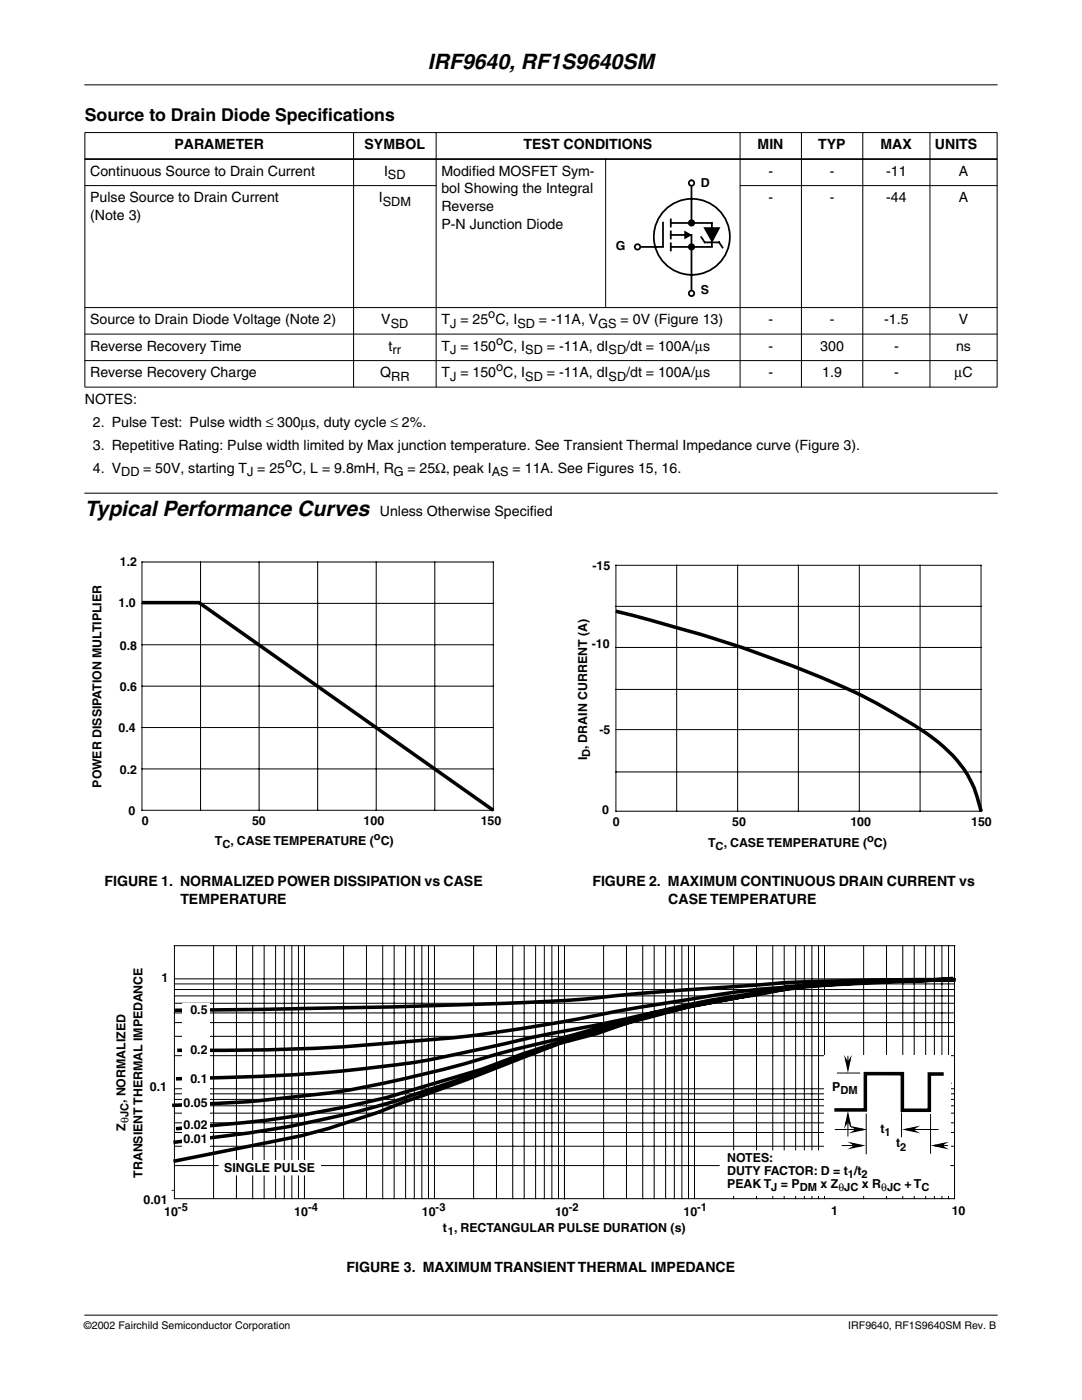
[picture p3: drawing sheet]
<svg xmlns="http://www.w3.org/2000/svg" width="216mm" height="279mm" viewBox="0 0 216 279" stroke-linecap="round" stroke-linejoin="round" font-family="sans-serif">
<path d="M16.9 16.9h182.1M16.9 262.5h182.1" fill="none" stroke="#000" stroke-width=".2"/>
<path d="M16.9 98.1h182.1v2.1h-182.1z" fill="#fff"/>
<g fill="none" stroke="#000" stroke-width=".2">
<path d="M16.9 26.5h182.1M16.9 37h70.2M16.9 26.5v50.7M70.6 26.4v50.9M87 26.4v50.9M120.8 31.6v29.8M147.6 37h51.4M147.7 26.4v50.9M159.9 26.4v50.9M172.2 26.4v50.9M185.6 26.4v50.9M199 26.5v50.7"/>
<path d="M16.9 61.4h182.1M16.9 66.7h182.1M16.9 72h182.1M16.9 77.3h182.1M16.9 98.4h182.1"/>
</g>
<path d="M16.9 31.8h182.1" fill="none" stroke="#000" stroke-width=".35"/>
<circle cx="138" cy="47.3" r="7.6" fill="#fff"/>
<g fill="none" stroke="#000" stroke-width=".35">
<path d="M138 36v8.5M126.7 49.3h5.6M132.3 44.4v4.7M133.8 46.9h2.7M133.8 43.8v1.4M133.8 46.2v1.4M133.8 48.6v1.4M134 49.3h8M134.1 44.5h7.9M136.7 46.3l1 .6-1 .6zM138 46.9v12.2M139.9 47.3l.7 1"/>
<path d="M140.6 45.5h2.9l-1.4 2.6zM140.7 48.4h2.8M142 44.6v4.5M143.5 48.4l.7 1"/>
<circle cx="138" cy="49.3" r=".54"/>
<circle cx="138" cy="44.5" r=".54"/>
<circle cx="138" cy="47.3" r="7.6"/>
</g>
<path d="M136.7 46.3l1 .6-1 .6zM140.6 45.5h2.9l-1.4 2.6z" fill="#000"/>
<g fill="#000">
<circle cx="138" cy="49.3" r=".54"/>
<circle cx="138" cy="44.5" r=".54"/>
</g>
<circle cx="138" cy="36.5" r=".54" fill="#fff"/>
<circle cx="138" cy="36.5" r=".54" fill="none" stroke="#000" stroke-width=".35"/>
<circle cx="138" cy="58.5" r=".54" fill="#fff"/>
<circle cx="138" cy="58.5" r=".54" fill="none" stroke="#000" stroke-width=".35"/>
<circle cx="127.2" cy="49.3" r=".54" fill="#fff"/>
<circle cx="127.2" cy="49.3" r=".54" fill="none" stroke="#000" stroke-width=".35"/>
<g fill="none" stroke="#000" stroke-width=".2">
<path d="M28.3 112.2h70.1v49.5h-70.1zM40 112.2v49.5M51.7 112.2v49.5M63.4 112.2v49.5M75.1 112.2v49.5M86.8 112.2v49.5M122.9 112.8h72.9v49.1h-72.9zM135 112.8v49.1M147.2 112.8v49.1M159.3 112.8v49.1M171.5 112.8v49.1M183.6 112.8v49.1"/>
<path d="M28.3 120.4h70.1M28.3 128.7h70.1M28.3 136.9h70.1M122.9 137.6h72.9M122.9 129.2h72.9M122.9 121h72.9M28.3 145.2h70.1M28.3 153.5h70.1M122.9 154.1h72.9M122.9 145.6h72.9M34.8 188.7v50.5h155.7v-50.5M34.8 198.8h155.7"/>
<path d="M34.8 197.5h155.7M34.8 196.4h155.7M34.8 195.4h155.7M42.6 188.7v50.5M47.2 188.7v50.5M50.4 188.7v50.5M52.7 188.7v50.5M55 188.7v50.5M56.7 188.7v50.5M58.2 188.7v50.5M59.6 188.7v50.5M60.7 188.7v50.5"/>
<path d="M68.6 188.7v50.5M73.1 188.7v50.5M76.4 188.7v50.5M78.6 188.7v50.5M80.9 188.7v50.5M82.7 188.7v50.5M84.2 188.7v50.5M85.5 188.7v50.5M86.7 188.7v50.5M94.5 188.7v50.5M99.1 188.7v50.5M102.3 188.7v50.5"/>
<path d="M104.6 188.7v50.5M106.9 188.7v50.5M108.6 188.7v50.5M110.1 188.7v50.5M111.4 188.7v50.5M112.6 188.7v50.5M120.4 188.7v50.5M125 188.7v50.5M128.3 188.7v50.5M130.5 188.7v50.5M132.8 188.7v50.5M134.6 188.7v50.5"/>
<path d="M136.1 188.7v50.5M137.4 188.7v50.5M138.6 188.7v50.5M146.4 188.7v50.5M151 188.7v50.5M154.2 188.7v50.5M156.5 188.7v50.5M158.8 188.7v50.5M160.5 188.7v50.5M162 188.7v50.5M163.3 188.7v50.5M164.5 188.7v50.5"/>
<path d="M172.3 188.7v50.5M176.9 188.7v50.5M180.1 188.7v50.5M182.4 188.7v50.5M184.7 188.7v50.5M186.4 188.7v50.5M187.9 188.7v50.5M189.3 188.7v50.5M34.8 219.4h155.7M34.8 218.3h155.7M34.8 217.3h155.7M34.8 210.7h155.7"/>
<path d="M34.8 206.8h155.7M34.8 204.1h155.7M34.8 202.2h155.7M34.8 200.2h155.7M34.4 237.6h.1M34.8 232.6h155.7M34.8 228.8h155.7M34.8 226h155.7M34.8 224.1h155.7M34.8 222.2h155.7M34.8 220.7h155.7"/>
</g>
<path d="M28.7 120.3h11l58.4 41.2M123.2 122.1l5.9 1.5 11.4 3.2 7.9 2.6 8.1 2.9 7.7 3 6.7 3 7.5 4a48.4 48.4 0 0 1 12.1 8.8 21.6 21.6 0 0 1 5.2 10.5" fill="none" stroke="#000" stroke-width=".71"/>
<path d="M43.7 231.7h20.2v2.8h-20.2z" fill="#fff"/>
<path d="M43.7 231.7h20.2v2.8h-20.2z" fill="none" stroke="#fff" stroke-width=".2"/>
<path d="M189.6 195.5h-5.1a147.9 147.9 0 0 0-37.6 3.7l-8.7 1.5-16.3 4.3-10.4 3.2-7.6 2.6-7.1 2.9-18.1 6.1a239.8 239.8 0 0 1-43.7 8.1M189.8 195.6a500.4 500.4 0 0 0-38.1 1.8l-6.5 .8-10.2 1.7a463.5 463.5 0 0 0-23.6 4.2l-6.4 1a262.2 262.2 0 0 1-28.5 3.2 423 423 0 0 1-40.8 1.3M189.8 195.3l-7.1 .4a213 213 0 0 0-27.8 1.8l-13.1 2.5a139.7 139.7 0 0 0-17.5 3.7l-1.4 .4a337.9 337.9 0 0 1-22.8 6 252.6 252.6 0 0 1-34.2 8l-8.5 1a180.5 180.5 0 0 1-19.6 1.4l-3.1 .1M189.8 195.4l-7.8 .4h-11l-14 1.2-8.9 1.9-11.4 2.2-9.7 2.3a296.3 296.3 0 0 0-30.7 10l-7.4 2.2a187.5 187.5 0 0 1-40.5 8.5l-12.9 1.1M190.1 195.5l-17.3 .3-11.9 .8-9.7 1.9-7.4 1-6.1 1.2-7.9 1.8-10.7 3.8-7.3 1.9-18.6 7.2-13 4.7a172.9 172.9 0 0 1-20.1 6.6l-25.1 5M190.2 195.5l-16.5 .1a422 422 0 0 0-31.5 1.6l-16.8 1.3a371.9 371.9 0 0 1-35.2 2.1l-14.8 .4-40.2 .6M190.4 195.5l-9 .3a269.5 269.5 0 0 0-24.5 1.6l-4.5 .6a217.1 217.1 0 0 0-27.1 5.2l-6.2 1.4a862.8 862.8 0 0 0-32.1 6.6 286.9 286.9 0 0 1-44 3.9l-7.5 .2" fill="none" stroke="#000" stroke-width=".71"/>
<path d="M36.3 200.2h5.5v28.8h-5.5z" fill="#fff"/>
<path d="M183.7 216.2h6.1" fill="none" stroke="#000" stroke-width=".2"/>
<path d="M164.5 210.5h25.2v20.3h-25.2z" fill-rule="evenodd" fill="#fff"/>
<path d="M188 214.3h-2.6v7.3h-5.2M166.8 221.5h5.9v-7.2h7.4v7.3" fill="none" stroke="#000" stroke-width=".71"/>
<path d="M167.1 214.1h4.4M169.2 210.8v1.4M169.2 223.6v3.1M179.9 222.1v4.8" fill="none" stroke="#000" stroke-width=".2"/>
<path d="M168.8 211.6l.4 .6 .4-.6-.4 1.7zM169.2 222.5l.4 1.7-.4-.6-.4 .6z" fill="none" stroke="#000" stroke-width=".35"/>
<path d="M168.8 211.6l.4 .6 .4-.6-.4 1.7zM169.2 222.5l.4 1.7-.4-.6-.4 .6z" fill="#000"/>
<path d="M143.7 229.7h45.8v8.9h-45.8z" fill="#fff"/>
<path d="M143.7 229.7h45.8v8.9h-45.8z" fill="none" stroke="#fff" stroke-width=".2"/>
<path d="M34.8 188.7h155.7M166.7 225.4h4.4M168 228.6h2.8M172.8 222.4v7.9M181.9 225.4h5.3M185.7 222.4v7.7M187.7 228.6h1.4" fill="none" stroke="#000" stroke-width=".2"/>
<path d="M170.1 228.3l1.8 .3-1.8 .4 .7-.4zM170.4 225l1.8 .4-1.8 .4 .7-.4zM180.8 225.4l1.8-.4-.7 .4 .7 .4zM186.6 228.6l1.7-.3-.6 .3 .6 .4z" fill="none" stroke="#000" stroke-width=".35"/>
<path d="M170.1 228.3l1.8 .3-1.8 .4 .7-.4zM170.4 225l1.8 .4-1.8 .4 .7-.4zM180.8 225.4l1.8-.4-.7 .4 .7 .4zM186.6 228.6l1.7-.3-.6 .3 .6 .4z" fill="#000"/>
<g font-size="4.2">
<text x="85.4" y="13.8">IRF9640, RF1S9640SM</text>
<text x="16.9" y="103">Typical Performance Curves</text>
</g>
<g font-size="3.5">
<text x="16.9" y="24.2">Source to Drain Diode Specif</text>
<text x="64.3" y="24.2">ications</text>
</g>
<g font-size="2.8">
<text x="34.8" y="29.8">PARAMETER</text>
<text x="72.7" y="29.8">SYMBOL</text>
<text x="104.5" y="29.8">TEST CONDITIONS</text>
<text x="151.2" y="29.8">MIN</text>
<text x="163.2" y="29.8">TYP</text>
<text x="175.7" y="29.8">MAX</text>
<text x="186.6" y="29.8">UNITS</text>
<text x="18" y="35">Continuous Source to Drain Current</text>
<text x="76.6" y="35">I</text>
<text x="88.1" y="35">Modified MOSFET Sym-</text>
<text x="153.3" y="35">-</text>
<text x="165.6" y="35">-</text>
<text x="176.8" y="35">-11</text>
<text x="191.3" y="35">A</text>
<text x="18" y="40.3">Pulse Source to Drain Current</text>
<text x="75.6" y="40.3">I</text>
<text x="88.1" y="38.6">bol Showing the Integral</text>
<text x="153.3" y="40.3">-</text>
<text x="165.6" y="40.3">-</text>
<text x="176.8" y="40.3">-44</text>
<text x="191.3" y="40.3">A</text>
<text x="18" y="43.9">(Note 3)</text>
<text x="88.1" y="42.1">Reverse</text>
<text x="88.1" y="45.6">P-N Junction Diode</text>
<text x="18" y="64.7">Source to Drain Diode Voltage (Note 2)</text>
<text x="76.1" y="64.7">V</text>
<text x="88.1" y="64.7">T</text>
<text x="91.9" y="64.7">= 25 C, I</text>
<text x="107.5" y="64.7">= -11A, V</text>
<text x="123.8" y="64.7">= 0V (Figure 13)</text>
<text x="153.3" y="64.7">-</text>
<text x="165.6" y="64.7">-</text>
<text x="176.4" y="64.7">-1.5</text>
<text x="191.3" y="64.7">V</text>
<text x="18" y="70">Reverse Recovery Time</text>
<text x="77.5" y="70">t</text>
<text x="88.1" y="70">T</text>
<text x="91.9" y="70">= 150 C, I</text>
<text x="109.1" y="70">= -11A, dI</text>
<text x="125" y="70">/dt = 100A/µs</text>
<text x="153.3" y="70">-</text>
<text x="163.7" y="70">300</text>
<text x="178.4" y="70">-</text>
<text x="190.8" y="70">ns</text>
<text x="18" y="75.3">Reverse Recovery Charge</text>
<text x="75.9" y="75.3">Q</text>
<text x="88.1" y="75.3">T</text>
<text x="91.9" y="75.3">= 150 C, I</text>
<text x="109.1" y="75.3">= -11A, dI</text>
<text x="125" y="75.3">/dt = 100A/µs</text>
<text x="153.3" y="75.3">-</text>
<text x="164.1" y="75.3">1.9</text>
<text x="178.4" y="75.3">-</text>
<text x="190.4" y="75.3">µC</text>
<text x="16.9" y="80.6">NOTES:</text>
<text x="18.5" y="85.1">2. Pulse Test: Pulse width ≤ 300µs, duty cycle ≤ 2%.</text>
<text x="18.5" y="89.7">3. Repetitive Rating: Pulse width limited by Max junction temperature. See Transient Thermal Impedance curve (Figure 3).</text>
<text x="18.5" y="94.3">4. V</text>
<text x="75.8" y="103">Unless Otherwise Specif</text>
<text x="105.7" y="103">ied</text>
<text x="20.8" y="176.9">FIGURE 1. NORMALIZED POWER DISSIPATION vs CASE</text>
<text x="118.2" y="176.9">FIGURE 2. MAXIMUM CONTINUOUS DRAIN CURRENT vs</text>
<text x="36" y="180.4">TEMPERATURE</text>
<text x="133.3" y="180.4">CASE TEMPERATURE</text>
<text x="69.1" y="253.8">FIGURE 3. MAXIMUM TRANSIENT THERMAL IMPEDANCE</text>
</g>
<g font-size="2.5">
<text x="77.4" y="35.7">SD</text>
<text x="76.4" y="41">SDM</text>
<text x="139.8" y="37.4">D</text>
<text x="122.9" y="49.9">G</text>
<text x="139.8" y="58.7">S</text>
<text x="78" y="65.4">SD</text>
<text x="89.8" y="65.4">J</text>
<text x="97.4" y="63.5">o</text>
<text x="103.2" y="65.4">SD</text>
<text x="119.4" y="65.4">GS</text>
<text x="78.3" y="70.7">rr</text>
<text x="89.8" y="70.7">J</text>
<text x="99" y="68.8">o</text>
<text x="104.8" y="70.7">SD</text>
<text x="121.4" y="70.7">SD</text>
<text x="78.1" y="76">RR</text>
<text x="89.8" y="76">J</text>
<text x="99" y="74.1">o</text>
<text x="104.8" y="76">SD</text>
<text x="121.4" y="76">SD</text>
<text x="24.2" y="95">DD = 50V, starting TJ = 25 C, L = 9.8mH, RG = 25Ω, peak IAS = 11A. See Figures 15, 16.</text>
<text x="56.9" y="93.2">o</text>
<text x="23.9" y="112.9">1.2</text>
<text x="118.2" y="113.7">-15</text>
<text x="23.7" y="121.1">1.0</text>
<text x="23.9" y="129.7">0.8</text>
<text x="118.1" y="129.3">-10</text>
<text x="23.9" y="137.9">0.6</text>
<text x="23.7" y="146.2">0.4</text>
<text x="119.6" y="146.6">-5</text>
<text x="23.9" y="154.4">0.2</text>
<text x="117.1" y="151.7" transform="rotate(-90 117.1 151.7)">I</text>
<text x="20.3" y="157.2" transform="rotate(-90 20.3 157.2)">POWER DISSIPATION MULTIPLIER</text>
<text x="25.7" y="162.6">0</text>
<text x="28.3" y="164.7">0</text>
<text x="50.3" y="164.7">50</text>
<text x="72.6" y="164.7">100</text>
<text x="95.9" y="164.7">150</text>
<text x="120.1" y="162.5">0</text>
<text x="122.3" y="164.9">0</text>
<text x="146.1" y="164.9">50</text>
<text x="169.7" y="164.9">100</text>
<text x="193.8" y="164.9">150</text>
<text x="42.9" y="168.6">T</text>
<text x="141.3" y="169">T</text>
<text x="32.2" y="196">1</text>
<text x="38" y="202.4">0.5</text>
<text x="38" y="210.3">0.2</text>
<text x="25" y="220.1" transform="rotate(-90 25 220.1)">, NORMALIZED</text>
<text x="29.9" y="217.8">0.1</text>
<text x="36.6" y="220.9">0.05</text>
<text x="38" y="216.1">0.1</text>
<text x="166" y="217.7">P</text>
<text x="25" y="225.6" transform="rotate(-90 25 225.6)">Z</text>
<text x="36.6" y="225.2">0.02</text>
<text x="175.7" y="226.1">t</text>
<text x="36.6" y="228.2">0.01</text>
<text x="44.7" y="233.9">SINGLE PULSE</text>
<text x="145.1" y="232">NOTES:</text>
<text x="178.8" y="229">t</text>
<text x="28.5" y="235.1" transform="rotate(-90 28.5 235.1)">TRANSIENT THERMAL IMPEDANCE</text>
<text x="145.1" y="234.5">DUTY FACTOR: D = t</text>
<text x="145.1" y="237">PEAK T</text>
<text x="163.7" y="237">x Z</text>
<text x="180.5" y="237">+ T</text>
<text x="28.6" y="240.2">0.01</text>
<text x="32.8" y="242.6">10</text>
<text x="58.7" y="242.6">10</text>
<text x="84.2" y="242.6">10</text>
<text x="88.3" y="245.9">t</text>
<text x="110.8" y="242.6">10</text>
<text x="136.4" y="242.6">10</text>
<text x="165.8" y="242.5">1</text>
<text x="189.9" y="242.5">10</text>
</g>
<g font-size="2.2">
<text x="117.8" y="151" transform="rotate(-90 117.8 151)">D, DRAIN CURRENT (A)</text>
<text x="74.6" y="167.6">o</text>
<text x="173" y="168">o</text>
<text x="44.4" y="169.2">C, CASE TEMPERATURE ( C)</text>
<text x="142.8" y="169.6">C, CASE TEMPERATURE ( C)</text>
<text x="167.7" y="218.3">DM</text>
<text x="25.6" y="224.1" transform="rotate(-90 25.6 224.1)">θJC</text>
<text x="176.5" y="226.8">1</text>
<text x="179.6" y="229.6">2</text>
<text x="153.9" y="237.7">J = PDM</text>
<text x="167.3" y="237.7">θJC x Rθ</text>
<text x="169.2" y="235.1">1/t2</text>
<text x="177" y="237.7">JC</text>
<text x="183.9" y="237.7">C</text>
<text x="35.5" y="241.6">-5</text>
<text x="61.5" y="241.6">-4</text>
<text x="86.9" y="241.6">-3</text>
<text x="113.5" y="241.6">-2</text>
<text x="139.1" y="241.6">-1</text>
<text x="89.4" y="246.5">1, RECTANGULAR PULSE DURATION (s)</text>
</g>
<g font-size="2.1">
<text x="16.8" y="265.3">©2002 Fairchild Semiconductor Corporation</text>
<text x="169.3" y="265.3">IRF9640, RF1S9640SM Rev. B</text>
</g>
</svg>
